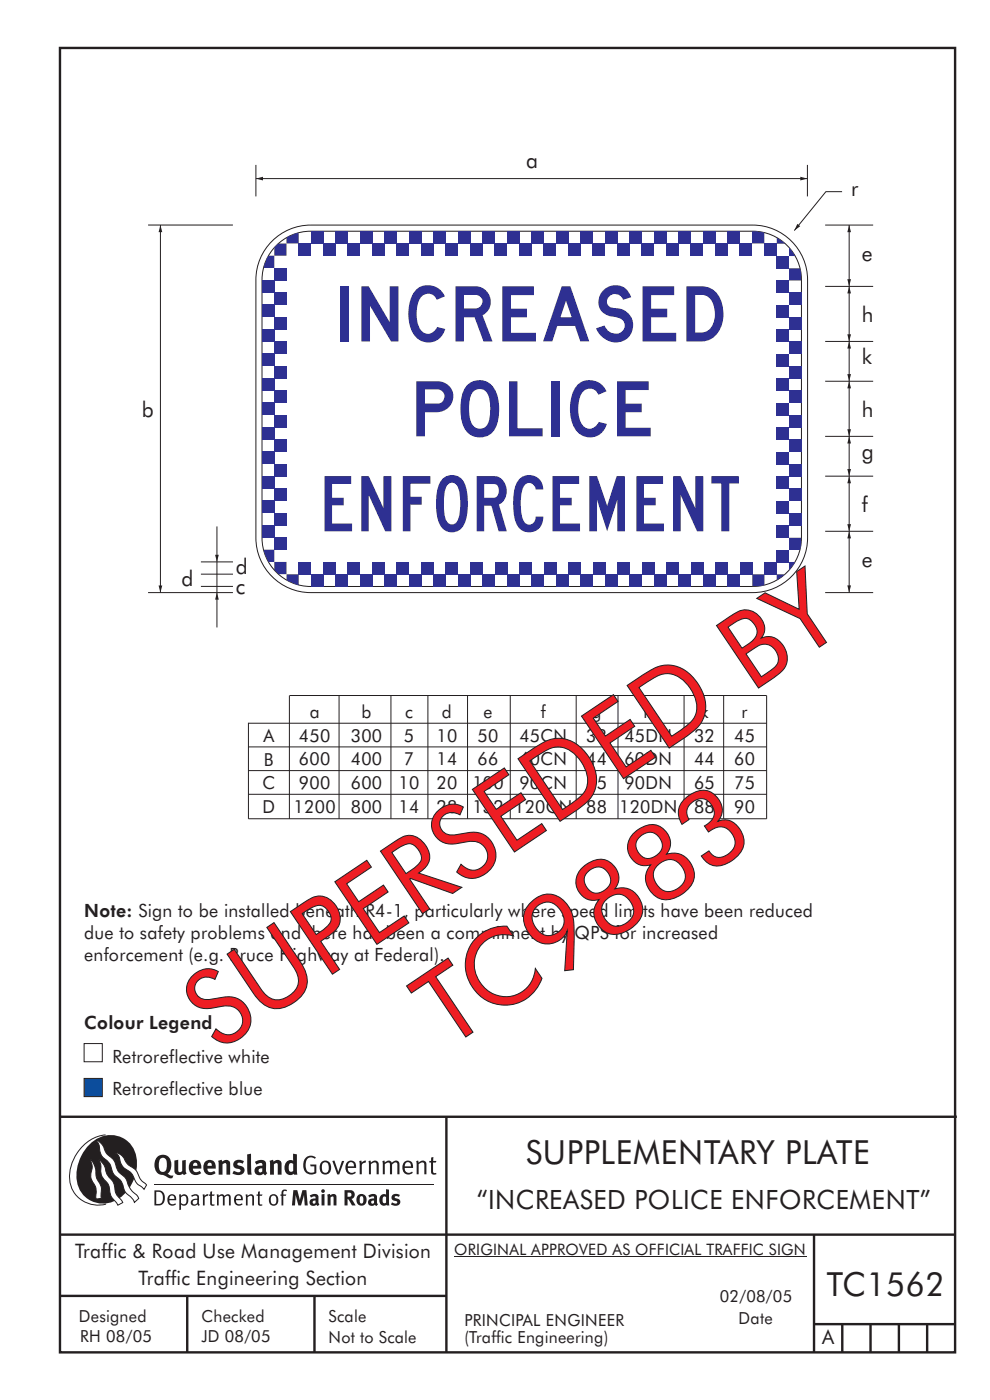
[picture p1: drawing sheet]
<svg xmlns="http://www.w3.org/2000/svg" width="210mm" height="297mm" viewBox="0 0 210 297" stroke-linecap="round" stroke-linejoin="round" font-family="sans-serif">
<g fill="none" stroke="#231f20" stroke-width=".51">
<path d="M12.7 10.2h190v276.9h-190zM12.7 237.1h190.3M94.7 237v50.1M12.7 262.1h190.1M12.7 275.1h82M39.7 275.1v12M66.7 275.1v12M172.7 262.1v25M172.7 281.1h30M178.7 281.1v6M184.7 281.1v6M190.7 281.1v6"/>
<path d="M196.7 281.1v6"/>
</g>
<path d="M96.3 266.8h74.8" fill="none" stroke="#231f20" stroke-width=".21"/>
<path d="M17.8 221.5h3.9v3.9h-3.9z" fill-rule="evenodd" fill="#fff" stroke="#231f20" stroke-width=".21"/>
<g fill="#231f20">
<path d="M65 245.7a1.61 1.61 0 0 1 2 0l-.2 .3a1.17 1.17 0 0 0-1.4-.2 1.17 1.17 0 0 0-.5 1.3 1.42 1.42 0 0 0 1.2 1.8l.6-.1v-1.2h-.8l-.1-.4h1.3v1.8a1.82 1.82 0 0 1-2.1 0 1.82 1.82 0 0 1-.6-2.1l.2-.7z" fill-rule="evenodd"/>
<path d="M68.3 246.6a1.77 1.77 0 0 0 .3 2.7 1.39 1.39 0 0 0 1.4-.5 1.39 1.39 0 0 0 .2-1.5 1.19 1.19 0 0 0-1.9-.7zM68.6 246.9a.83 .83 0 0 1 1 0 .83 .83 0 0 1 .2 1 .75 .75 0 0 1-.6 1 .75 .75 0 0 1-.9-.8l.1-.9z" fill-rule="evenodd"/>
<path d="M70.5 246.4h.5l.8 2.4 .8-2.4h.4l-1 2.9h-.4z" fill-rule="evenodd"/>
<path d="M73.6 246.7a1.74 1.74 0 0 0 .5 2.6l1-.1 .4-.2-.2-.3a.89 .89 0 0 1-1 .2 .89 .89 0 0 1-.5-1h1.8a1.15 1.15 0 0 0-.5-1.4 1.15 1.15 0 0 0-1.5 .2zM74 246.9a.67 .67 0 0 1 .8-.1 .67 .67 0 0 1 .3 .8h-1.3z" fill-rule="evenodd"/>
<path d="M76.2 246.5l.5-.1v.4l.6-.4h.4l-.2 .5a.61 .61 0 0 0-.7 .6v1.8h-.5z" fill-rule="evenodd"/>
<path d="M78.2 246.5l.4-.1 .1 .4a.89 .89 0 0 1 .9-.4 .89 .89 0 0 1 .8 .7v2.2h-.5v-2.2l-.1-.2-.3-.2-.8 .4v2.2h-.4z" fill-rule="evenodd"/>
<path d="M81.1 246.5l.5-.1v.4a.83 .83 0 0 1 .8-.5 .83 .83 0 0 1 .7 .5 .86 .86 0 0 1 1-.4 .86 .86 0 0 1 .7 .7v2.2h-.5v-2.4a.5 .5 0 0 0-.8 .1l-.3 .2v2.1h-.5v-2.3l-.3-.2-.8 .3v2.2h-.4z" fill-rule="evenodd"/>
<path d="M85.7 246.7a1.74 1.74 0 0 0 .5 2.6l1-.1 .4-.2-.2-.3a.89 .89 0 0 1-1 .2 .89 .89 0 0 1-.5-1h1.7a1.15 1.15 0 0 0-.4-1.4 1.15 1.15 0 0 0-1.5 .2zM86.1 246.9a.67 .67 0 0 1 .8-.1 .67 .67 0 0 1 .3 .8h-1.3z" fill-rule="evenodd"/>
<path d="M88.3 246.5l.4-.1 .1 .4a.89 .89 0 0 1 1-.4 .89 .89 0 0 1 .7 .7v2.2h-.5v-2.2l-.1-.2-.3-.2-.8 .4v2.2h-.4z" fill-rule="evenodd"/>
<path d="M91.5 245.7l.5-.1-.1 .8h.7l-.1 .4h-.6v2l.1 .2h.5l.1 .2a.71 .71 0 0 1-1.1-.5v-1.9h-.4v-.4h.4z" fill-rule="evenodd"/>
<path d="M37 246.4l.8-.2v2a.46 .46 0 0 0 .2 .6 .46 .46 0 0 0 .7-.3v-2.1l.7-.2v2.3l.2 .6-.6 .3-.2-.3a1.03 1.03 0 0 1-1.2 .3 1.03 1.03 0 0 1-.6-1.1z" fill-rule="evenodd"/>
<path d="M40.5 246.6a1.64 1.64 0 0 0-.1 2.3 1.64 1.64 0 0 0 2.3 .1l-.3-.5a.78 .78 0 0 1-.9 .3 .78 .78 0 0 1-.6-.7h1.8a1.37 1.37 0 0 0-.5-1.7 1.37 1.37 0 0 0-1.7 .2zM41.1 247a.48 .48 0 0 1 .6-.1 .48 .48 0 0 1 .2 .6h-.9z" fill-rule="evenodd"/>
<path d="M43.5 246.6a1.65 1.65 0 0 0-.2 2 1.65 1.65 0 0 0 1.9 .7l.6-.3-.4-.5a.78 .78 0 0 1-.9 .4 .78 .78 0 0 1-.5-.8h1.8a1.37 1.37 0 0 0-.6-1.7 1.37 1.37 0 0 0-1.7 .2zM44.1 247a.48 .48 0 0 1 .7-.1 .48 .48 0 0 1 .1 .6h-.9z" fill-rule="evenodd"/>
<path d="M46.3 246.4l.7-.2 .1 .4a.95 .95 0 0 1 1.1-.4 .95 .95 0 0 1 .6 .9v2.3h-.7l-.1-2.3-.2-.2-.6 .3v2.2h-.8z" fill-rule="evenodd"/>
<path d="M49.7 246.6a1.73 1.73 0 0 1 2.1-.1l-.3 .5-.5-.2a.42 .42 0 0 0-.6 .3l.1 .2a1.23 1.23 0 0 1 1.4 1.1 1.47 1.47 0 0 1-2.3 .8l-.3-.1 .3-.6 .8 .3a.47 .47 0 0 0 .7-.3 .87 .87 0 0 0-1.1-.5l-.4-.2-.1-.4z" fill-rule="evenodd"/>
<path d="M54.1 246.6l.3 .6 .3-.2a.62 .62 0 0 1 .9 0l.1 .4a1.21 1.21 0 0 0-1.3 .4 1.21 1.21 0 0 0-.2 1.3 1.19 1.19 0 0 0 1.7 0l.4 .4 .4-.5-.2-.3v-1.4a.96 .96 0 0 0-1.4-1.1zM55 248.1l.7-.1v.7a.43 .43 0 0 1-.7 .1 .43 .43 0 0 1 0-.7z" fill-rule="evenodd"/>
<path d="M57.2 246.4l.7-.2 .1 .4a.95 .95 0 0 1 1.1-.4 .95 .95 0 0 1 .6 .9v2.3h-.8v-2.3l-.2-.2-.6 .3v2.2h-.8z" fill-rule="evenodd"/>
<path d="M62.2 244.9v1.5a1.29 1.29 0 0 0-1.4 .1 1.29 1.29 0 0 0-.4 1.4 1.24 1.24 0 0 0 .5 1.3 1.24 1.24 0 0 0 1.4 0l.1 .2h.7l-.1-4.4zM61.5 246.9h.4l.3 .2v1.4l-.2 .2a.48 .48 0 0 1-.7-.4 1.52 1.52 0 0 1 .2-1.4z" fill-rule="evenodd"/>
<path d="M52.4 245.1l.8-.2 .2 4.5h-.8v-.2z" fill-rule="evenodd"/>
</g>
<path d="M22.4 240.9a9 9 0 0 0-7.3 10.9 6.2 6.2 0 0 0 7.4 3.8M32.8 251.5h59.4" fill="none" stroke="#231f20" stroke-width=".21"/>
<path d="M19.1 242.8a5.7 5.7 0 0 1 6.6-1.4 5.7 5.7 0 0 1 3.4 5.7 8.6 8.6 0 0 1-6.3 8.3 5.7 5.7 0 0 1-6.5-7 9.9 9.9 0 0 1 2.8-5.6z" fill-rule="evenodd" fill="#231f20"/>
<path d="M24.5 244.6a3.1 3.1 0 0 1 2.3 2.1l.8 .8a3.2 3.2 0 0 1 1.9 2.3l.4 .7 1.2 1-.5 1-.3-.3a3.5 3.5 0 0 1-1.8-2.1 3.8 3.8 0 0 0-2.2-2.2 3.5 3.5 0 0 1-1-2.2zM20.5 242a3.4 3.4 0 0 1 1.9 2.4l.7 .9a3.7 3.7 0 0 1 1.8 2.9l.7 .9a3.5 3.5 0 0 1 1.7 2.6 6.3 6.3 0 0 0 1.9 2.2l.2 .5-.9 .8a6.1 6.1 0 0 0-1.9-2.2l-.3-.7a3.6 3.6 0 0 0-2-2.8l-.5-1a3.6 3.6 0 0 0-2-2.8 3.7 3.7 0 0 1-.7-2.4zM21 246.2a3.4 3.4 0 0 1 1.6 2.7l.5 1a3.8 3.8 0 0 1 1.4 3.1l.3 .7 1.2 1.6-1 .5-.5-.8a3.2 3.2 0 0 1-1.3-2.7 4.3 4.3 0 0 0-1.4-2.3 4.7 4.7 0 0 1-.4-2.9zM19.3 246.2a5.1 5.1 0 0 1 1.1 3.7l.3 .6a3.1 3.1 0 0 1 .7 3l.1 .9-1.1 .1-.1-.8a3.5 3.5 0 0 0-.8-3.2 3.6 3.6 0 0 1 .1-2.5z" fill-rule="evenodd" fill="#fff" stroke="#231f20" stroke-width=".21"/>
<g fill="#231f20">
<path d="M33.4 245.6a2.51 2.51 0 0 0 .4 3.7l.8 .1a2.78 2.78 0 0 0 2 .7l.2-.6h-.5l-.8-.3a2.56 2.56 0 0 0 0-3.8 1.83 1.83 0 0 0-2.1 .2zM34.1 245.9a.87 .87 0 0 1 1 0 .87 .87 0 0 1 .3 1v.4a1.17 1.17 0 0 1-.8 1.5l-.4-.1a2.38 2.38 0 0 1-.1-2.8z" fill-rule="evenodd"/>
<path d="M33.2 253v2.6a1.12 1.12 0 0 0 1.1-.3 1.12 1.12 0 0 0 .3-1.2l-.1-.5-.4-.5zM32.8 252.7h1.1a1.67 1.67 0 0 1 1.1 1.6 1.67 1.67 0 0 1-1.2 1.6h-1zM36.1 254l-.2 .5h1.1a.55 .55 0 0 0-.2-.6 .55 .55 0 0 0-.7 .1zM35.8 253.8a.95 .95 0 0 1 1.2-.1 .95 .95 0 0 1 .4 1.1h-1.5a.72 .72 0 0 0 .4 .8 .72 .72 0 0 0 .9-.2l.1 .2a1.15 1.15 0 0 1-1.5 .1 1.15 1.15 0 0 1-.2-1.5zM38.4 254.2v1.1a.7 .7 0 0 0 1 .2 .7 .7 0 0 0 .2-.9 .61 .61 0 0 0-.4-.8 .61 .61 0 0 0-.8 .4zM38 253.6l.4-.1v.3a.95 .95 0 0 1 1.2-.1 .95 .95 0 0 1 .4 1.2 .92 .92 0 0 1-.5 .9 .92 .92 0 0 1-1.1-.1v1.1l-.4 .1zM41 254.9a.5 .5 0 0 0 .2 .8 .5 .5 0 0 0 .6-.4l.1-.6zM40.6 253.8a1 1 0 0 1 1.6 .3v1.4l.2 .2-.2 .3-.3-.4a.78 .78 0 0 1-1.4 0 .78 .78 0 0 1 .8-1.1l.6-.1a.58 .58 0 0 0-.4-.6 .58 .58 0 0 0-.7 .2zM43 253.6l.3-.1 .1 .4 .3-.3 .5-.1-.2 .4a.52 .52 0 0 0-.6 .5v1.5h-.3zM44.6 253l.4-.1v.7h.6l-.2 .2h-.4v1.5a.35 .35 0 0 0 .5 .3v.3a.57 .57 0 0 1-.6 0 .57 .57 0 0 1-.3-.5v-1.6h-.3v-.2h.3zM46 253.6l.3-.1 .1 .3 .2-.1a.64 .64 0 0 1 1 .2 .7 .7 0 0 1 .8-.4 .7 .7 0 0 1 .6 .6v1.8h-.4v-1.7l-.3-.4-.6 .4v1.7h-.4v-1.7a.38 .38 0 0 0-.3-.4 .38 .38 0 0 0-.4 .2l-.2 .1v1.8h-.4zM50.2 254l-.1 .5h1a.55 .55 0 0 0-.2-.6 .55 .55 0 0 0-.7 .1zM49.9 253.8a.95 .95 0 0 1 1.2-.1 .95 .95 0 0 1 .4 1.1h-1.4a.72 .72 0 0 0 .4 .8 .72 .72 0 0 0 .8-.2l.2 .2a1.15 1.15 0 0 1-1.5 .1 1.15 1.15 0 0 1-.3-1.5zM52.1 253.6l.3-.1 .1 .4a.72 .72 0 0 1 .8-.4 .72 .72 0 0 1 .6 .6v1.8h-.4v-1.6a.45 .45 0 0 0-.3-.5 .45 .45 0 0 0-.5 .2l-.2 .1v1.8h-.3zM54.8 253l.4-.1-.1 .7h.6l-.1 .2h-.5v1.5a.35 .35 0 0 0 .5 .3l.1 .3a.57 .57 0 0 1-.6 0 .57 .57 0 0 1-.4-.5v-1.6h-.3v-.2h.3zM57.6 253.9l-.2 .7a.65 .65 0 0 0 .3 .9 .65 .65 0 0 0 .9-.2v-.1a.93 .93 0 0 0-.7-1.4zM57.3 253.8a1.12 1.12 0 0 1 1.5 0 1.12 1.12 0 0 1 .2 1.5 1.01 1.01 0 0 1-1.3 .6 1.01 1.01 0 0 1-.7-1.2zM59.9 252.7l.5-.2 .5 .1-.1 .3-.4-.1-.3 .2v.6h.7l-.2 .2h-.5v2.1h-.4v-2.1h-.2v-.2h.2zM62.2 252.6l-.3 3.3h.7l.1-2.3 .6 2.3h.6l.6-2.3 .2 2.3h.6l-.3-3.3h-.8l-.6 2.2-.5-2.2zM65.7 253.8l.3 .4a.51 .51 0 0 1 .5-.3 .51 .51 0 0 1 .5 .4v.1a.88 .88 0 0 0-1.2 .3 .88 .88 0 0 0 .2 1.2 .9 .9 0 0 0 1.1-.2l.4 .3 .3-.4-.2-.3v-1a.87 .87 0 0 0-.5-.9 .87 .87 0 0 0-1 .2zM66.5 254.9l.5-.1-.1 .5-.1 .2h-.3l-.1-.2zM68.2 253.5v2.4h.7v-2.5zM68.2 252.8a.39 .39 0 0 0 .7 0 .39 .39 0 0 0-.7 0zM69.4 253.6l.1 2.3h.6v-1.7a.33 .33 0 0 1 .4-.2 .33 .33 0 0 1 .3 .3v1.6h.6v-1.8a.75 .75 0 0 0-.5-.6 .75 .75 0 0 0-.8 .2l-.1-.3zM73.1 252.6v3.3h.6v-1.4l.3 .3 .7 1.1h.8l-1-1.4a.94 .94 0 0 0 .8-1 .94 .94 0 0 0-1-.9zM73.7 253.2a.51 .51 0 0 1 .8 .1 .51 .51 0 0 1-.2 .7h-.6zM75.9 253.8a1.19 1.19 0 0 0 0 1.7 1.19 1.19 0 0 0 1.7 0 1.19 1.19 0 0 0-.1-1.6 1.19 1.19 0 0 0-1.6-.1zM76.5 254l.2-.1a.99 .99 0 0 1 0 1.6 1.06 1.06 0 0 1-.2-1.5zM78.1 253.8l.3 .4a.51 .51 0 0 1 .5-.3 .51 .51 0 0 1 .5 .4v.1a.88 .88 0 0 0-1.1 .3 .88 .88 0 0 0 .2 1.2 .9 .9 0 0 0 1-.2l.4 .3 .3-.4-.2-.3v-1a.87 .87 0 0 0-.5-.9 .87 .87 0 0 0-1 .2zM78.9 254.9l.5-.1v.5l-.2 .2h-.3l-.1-.2zM81.9 252.4v1.2a1.2 1.2 0 0 0-1.3 .6 1.2 1.2 0 0 0 .1 1.4l.6 .3 .7-.2 .1 .2h.5l-.1-3.4zM81.4 254l.5 .1v1.2a.46 .46 0 0 1-.6 0 .46 .46 0 0 1-.1-.6zM83.3 253.6a.79 .79 0 0 0-.1 1 .79 .79 0 0 0 .9 .4 .33 .33 0 0 1 .1 .5 .33 .33 0 0 1-.5-.1l-.5-.2-.2 .5a1.15 1.15 0 0 0 1.2 .3 1.15 1.15 0 0 0 .7-1 1.49 1.49 0 0 0-1.1-.8 .4 .4 0 0 1 .2-.3 .4 .4 0 0 1 .5 .1l.1 .1 .2-.5a1.47 1.47 0 0 0-1.5 0z" fill-rule="evenodd"/>
</g>
<path d="M17.8 228.9h3.9v3.9h-3.9z" fill-rule="evenodd" fill="#0a4fa2" stroke="#231f20" stroke-width=".21"/>
<g fill="none" stroke="#231f20" stroke-width=".21">
<path d="M57.7 51.2a11.6 11.6 0 0 1 8.2-3.4h93.8a11.7 11.7 0 0 1 11.7 11.6v54.8a11.7 11.7 0 0 1-11.7 11.6h-93.8a11.7 11.7 0 0 1-11.6-11.6v-54.8a11.6 11.6 0 0 1 3.4-8.2zM58.2 52.6a10.3 10.3 0 0 1 7.7-3.5h93.8a10.4 10.4 0 0 1 10.4 10.3v54.8a10.4 10.4 0 0 1-10.4 10.3h-93.8a10.4 10.4 0 0 1-10.3-10.3v-54.8a10.3 10.3 0 0 1 2.6-6.8zM175.1 112.8h10.2M180.2 112.8v13M175.1 125.8h10.2M52.7 153.5h110M52.7 158.5h110M52.7 153.4v20.4M61.4 147.7v26.1M61.4 147.6h101.3M71.9 147.7v26.1M83 147.7v26.1"/>
<path d="M90.8 147.7v26.1M99.2 147.7v26.1M108.3 147.7v26.1M122.3 147.7v26.1M131.1 147.7v26.1M145.1 147.7v26.1M153.5 147.7v26.1M162.7 147.7v26.1M52.7 163.6h110M52.7 168.6h110M52.7 173.8h110"/>
</g>
<g fill="#231f20">
<path d="M180.2 112.8l.4 1.5h-.8z"/>
<path d="M179.8 124.3h.8l-.4 1.5z"/>
</g>
<path d="M54.3 35v6.7M54.3 37.9h117M171.3 35v6.7" fill="none" stroke="#231f20" stroke-width=".21"/>
<g fill="#231f20">
<path d="M54.3 37.9l1.5-.4v.8z"/>
<path d="M169.8 37.5l1.5 .4-1.5 .4z"/>
</g>
<path d="M178.7 40.7h-3.5l-6.7 8.2" fill="none" stroke="#231f20" stroke-width=".21"/>
<path d="M169.2 47.5l.6 .5-1.3 .9z" fill="#231f20"/>
<g fill="#2e3092">
<path d="M55.6 59.5h2.6v2.6h-2.6z" fill-rule="evenodd"/>
<path d="M58.2 56.9h2.6v2.6h-2.6z" fill-rule="evenodd"/>
<path d="M58.2 72.5h2.6v2.6h-2.6z" fill-rule="evenodd"/>
<path d="M58.2 67.3h2.6v2.6h-2.6z" fill-rule="evenodd"/>
<path d="M58.2 62.1h2.6v2.6h-2.6z" fill-rule="evenodd"/>
<path d="M55.6 69.9h2.6v2.6h-2.6z" fill-rule="evenodd"/>
<path d="M55.6 64.7h2.6v2.6h-2.6z" fill-rule="evenodd"/>
<path d="M55.6 75.1h2.6v2.6h-2.6z" fill-rule="evenodd"/>
<path d="M55.6 80.3h2.6v2.6h-2.6z" fill-rule="evenodd"/>
<path d="M55.6 85.5h2.6v2.6h-2.6z" fill-rule="evenodd"/>
<path d="M58.2 77.7h2.6v2.6h-2.6z" fill-rule="evenodd"/>
<path d="M58.2 82.9h2.6v2.6h-2.6z" fill-rule="evenodd"/>
<path d="M58.2 98.5h2.6v2.6h-2.6z" fill-rule="evenodd"/>
<path d="M58.2 93.3h2.6v2.6h-2.6z" fill-rule="evenodd"/>
<path d="M58.2 88.1h2.6v2.6h-2.6z" fill-rule="evenodd"/>
<path d="M55.6 95.9h2.6v2.6h-2.6z" fill-rule="evenodd"/>
<path d="M55.6 90.7h2.6v2.6h-2.6z" fill-rule="evenodd"/>
<path d="M55.6 101.1h2.6v2.6h-2.6z" fill-rule="evenodd"/>
<path d="M55.6 106.3h2.6v2.6h-2.6z" fill-rule="evenodd"/>
<path d="M55.6 111.5h2.6v2.6h-2.6z" fill-rule="evenodd"/>
<path d="M58.2 103.7h2.6v2.6h-2.6z" fill-rule="evenodd"/>
<path d="M58.2 108.9h2.6v2.6h-2.6z" fill-rule="evenodd"/>
<path d="M58.2 114.1h2.6v2.6h-2.6z" fill-rule="evenodd"/>
<path d="M164.8 116.7h2.6v2.6h-2.6z" fill-rule="evenodd"/>
<path d="M167.4 108.9h2.6v2.6h-2.6z" fill-rule="evenodd"/>
<path d="M164.8 111.5h2.6v2.6h-2.6z" fill-rule="evenodd"/>
<path d="M167.4 103.7h2.6v2.6h-2.6z" fill-rule="evenodd"/>
<path d="M164.8 106.3h2.6v2.6h-2.6z" fill-rule="evenodd"/>
<path d="M167.4 98.5h2.6v2.6h-2.6z" fill-rule="evenodd"/>
<path d="M164.8 101.1h2.6v2.6h-2.6z" fill-rule="evenodd"/>
<path d="M164.8 80.3h2.6v2.6h-2.6z" fill-rule="evenodd"/>
<path d="M167.4 77.7h2.6v2.6h-2.6z" fill-rule="evenodd"/>
<path d="M164.8 85.5h2.6v2.6h-2.6z" fill-rule="evenodd"/>
<path d="M167.4 82.9h2.6v2.6h-2.6z" fill-rule="evenodd"/>
<path d="M164.8 90.7h2.6v2.6h-2.6z" fill-rule="evenodd"/>
<path d="M167.4 88.1h2.6v2.6h-2.6z" fill-rule="evenodd"/>
<path d="M164.8 95.9h2.6v2.6h-2.6z" fill-rule="evenodd"/>
<path d="M167.4 93.3h2.6v2.6h-2.6z" fill-rule="evenodd"/>
<path d="M164.8 59.5h2.6v2.6h-2.6z" fill-rule="evenodd"/>
<path d="M164.8 64.7h2.6v2.6h-2.6z" fill-rule="evenodd"/>
<path d="M167.4 62.1h2.6v2.6h-2.6z" fill-rule="evenodd"/>
<path d="M164.8 69.9h2.6v2.6h-2.6z" fill-rule="evenodd"/>
<path d="M167.4 67.3h2.6v2.6h-2.6z" fill-rule="evenodd"/>
<path d="M164.8 75.1h2.6v2.6h-2.6z" fill-rule="evenodd"/>
<path d="M167.4 72.5h2.6v2.6h-2.6z" fill-rule="evenodd"/>
<path d="M164.8 54.3h2.6v2.6h-2.6z" fill-rule="evenodd"/>
<path d="M66 49.1h2.6v2.6h-2.6z" fill-rule="evenodd"/>
<path d="M63.4 51.7h2.6v2.6h-2.6z" fill-rule="evenodd"/>
<path d="M68.6 51.7h2.6v2.6h-2.6z" fill-rule="evenodd"/>
<path d="M71.2 49.1h2.6v2.6h-2.6z" fill-rule="evenodd"/>
<path d="M79 51.7h2.6v2.6h-2.6z" fill-rule="evenodd"/>
<path d="M73.8 51.7h2.6v2.6h-2.6z" fill-rule="evenodd"/>
<path d="M76.4 49.1h2.6v2.6h-2.6z" fill-rule="evenodd"/>
<path d="M81.6 49.1h2.6v2.6h-2.6z" fill-rule="evenodd"/>
<path d="M84.2 51.7h2.6v2.6h-2.6z" fill-rule="evenodd"/>
<path d="M92 49.1h2.6v2.6h-2.6z" fill-rule="evenodd"/>
<path d="M97.2 49.1h2.6v2.6h-2.6z" fill-rule="evenodd"/>
<path d="M94.6 51.7h2.6v2.6h-2.6z" fill-rule="evenodd"/>
<path d="M89.4 51.7h2.6v2.6h-2.6z" fill-rule="evenodd"/>
<path d="M86.8 49.1h2.6v2.6h-2.6z" fill-rule="evenodd"/>
<path d="M115.4 51.7h2.6v2.6h-2.6z" fill-rule="evenodd"/>
<path d="M112.8 49.1h2.6v2.6h-2.6z" fill-rule="evenodd"/>
<path d="M105 51.7h2.6v2.6h-2.6z" fill-rule="evenodd"/>
<path d="M99.8 51.7h2.6v2.6h-2.6z" fill-rule="evenodd"/>
<path d="M102.4 49.1h2.6v2.6h-2.6z" fill-rule="evenodd"/>
<path d="M107.6 49.1h2.6v2.6h-2.6z" fill-rule="evenodd"/>
<path d="M110.2 51.7h2.6v2.6h-2.6z" fill-rule="evenodd"/>
<path d="M118 49.1h2.6v2.6h-2.6z" fill-rule="evenodd"/>
<path d="M120.6 51.7h2.6v2.6h-2.6z" fill-rule="evenodd"/>
<path d="M128.4 49.1h2.6v2.6h-2.6z" fill-rule="evenodd"/>
<path d="M133.6 49.1h2.6v2.6h-2.6z" fill-rule="evenodd"/>
<path d="M131 51.7h2.6v2.6h-2.6z" fill-rule="evenodd"/>
<path d="M125.8 51.7h2.6v2.6h-2.6z" fill-rule="evenodd"/>
<path d="M123.2 49.1h2.6v2.6h-2.6z" fill-rule="evenodd"/>
<path d="M136.2 51.7h2.6v2.6h-2.6z" fill-rule="evenodd"/>
<path d="M138.8 49.1h2.6v2.6h-2.6z" fill-rule="evenodd"/>
<path d="M146.6 51.7h2.6v2.6h-2.6z" fill-rule="evenodd"/>
<path d="M151.8 51.7h2.6v2.6h-2.6z" fill-rule="evenodd"/>
<path d="M149.2 49.1h2.6v2.6h-2.6z" fill-rule="evenodd"/>
<path d="M144 49.1h2.6v2.6h-2.6z" fill-rule="evenodd"/>
<path d="M141.4 51.7h2.6v2.6h-2.6z" fill-rule="evenodd"/>
<path d="M154.4 49.1h2.6v2.6h-2.6z" fill-rule="evenodd"/>
<path d="M157 51.7h2.6v2.6h-2.6z" fill-rule="evenodd"/>
<path d="M162.2 51.7h2.6v2.6h-2.6z" fill-rule="evenodd"/>
<path d="M66 121.9h2.6v2.6h-2.6z" fill-rule="evenodd"/>
<path d="M63.4 119.3h2.6v2.6h-2.6z" fill-rule="evenodd"/>
<path d="M71.2 121.9h2.6v2.6h-2.6z" fill-rule="evenodd"/>
<path d="M68.6 119.3h2.6v2.6h-2.6z" fill-rule="evenodd"/>
<path d="M79 119.3h2.6v2.6h-2.6z" fill-rule="evenodd"/>
<path d="M73.8 119.3h2.6v2.6h-2.6z" fill-rule="evenodd"/>
<path d="M76.4 121.9h2.6v2.6h-2.6z" fill-rule="evenodd"/>
<path d="M84.2 119.3h2.6v2.6h-2.6z" fill-rule="evenodd"/>
<path d="M81.6 121.9h2.6v2.6h-2.6z" fill-rule="evenodd"/>
<path d="M92 121.9h2.6v2.6h-2.6z" fill-rule="evenodd"/>
<path d="M97.2 121.9h2.6v2.6h-2.6z" fill-rule="evenodd"/>
<path d="M94.6 119.3h2.6v2.6h-2.6z" fill-rule="evenodd"/>
<path d="M86.8 121.9h2.6v2.6h-2.6z" fill-rule="evenodd"/>
<path d="M89.4 119.3h2.6v2.6h-2.6z" fill-rule="evenodd"/>
<path d="M118 121.9h2.6v2.6h-2.6z" fill-rule="evenodd"/>
<path d="M112.8 121.9h2.6v2.6h-2.6z" fill-rule="evenodd"/>
<path d="M115.4 119.3h2.6v2.6h-2.6z" fill-rule="evenodd"/>
<path d="M105 119.3h2.6v2.6h-2.6z" fill-rule="evenodd"/>
<path d="M99.8 119.3h2.6v2.6h-2.6z" fill-rule="evenodd"/>
<path d="M102.4 121.9h2.6v2.6h-2.6z" fill-rule="evenodd"/>
<path d="M110.2 119.3h2.6v2.6h-2.6z" fill-rule="evenodd"/>
<path d="M107.6 121.9h2.6v2.6h-2.6z" fill-rule="evenodd"/>
<path d="M120.6 119.3h2.6v2.6h-2.6z" fill-rule="evenodd"/>
<path d="M125.8 119.3h2.6v2.6h-2.6z" fill-rule="evenodd"/>
<path d="M123.2 121.9h2.6v2.6h-2.6z" fill-rule="evenodd"/>
<path d="M133.6 121.9h2.6v2.6h-2.6z" fill-rule="evenodd"/>
<path d="M138.8 121.9h2.6v2.6h-2.6z" fill-rule="evenodd"/>
<path d="M136.2 119.3h2.6v2.6h-2.6z" fill-rule="evenodd"/>
<path d="M128.4 121.9h2.6v2.6h-2.6z" fill-rule="evenodd"/>
<path d="M131 119.3h2.6v2.6h-2.6z" fill-rule="evenodd"/>
<path d="M154.4 121.9h2.6v2.6h-2.6z" fill-rule="evenodd"/>
<path d="M157 119.3h2.6v2.6h-2.6z" fill-rule="evenodd"/>
<path d="M146.6 119.3h2.6v2.6h-2.6z" fill-rule="evenodd"/>
<path d="M141.4 119.3h2.6v2.6h-2.6z" fill-rule="evenodd"/>
<path d="M144 121.9h2.6v2.6h-2.6z" fill-rule="evenodd"/>
<path d="M151.8 119.3h2.6v2.6h-2.6z" fill-rule="evenodd"/>
<path d="M149.2 121.9h2.6v2.6h-2.6z" fill-rule="evenodd"/>
<path d="M162.2 119.3h2.6v2.6h-2.6z" fill-rule="evenodd"/>
<path d="M58.2 119.3h2.6v2.6h-1.7l-.5-.4-.4-.5z" fill-rule="evenodd"/>
<path d="M55.9 116.7h2.3v2.6h-1.2z" fill-rule="evenodd"/>
<path d="M60.8 121.9h2.6v2.3l-2.6-1.1z" fill-rule="evenodd"/>
<path d="M57 54.3h1.2v2.6h-2.3z" fill-rule="evenodd"/>
<path d="M58.6 52.1l.5-.4h1.7v2.6h-2.6v-1.7z" fill-rule="evenodd"/>
<path d="M60.8 50.5l2.6-1.1v2.3h-2.6z" fill-rule="evenodd"/>
<path d="M167.4 56.9h2.4l.2 2.6h-2.6z" fill-rule="evenodd"/>
<path d="M167.4 52.5l1.3 1.8h-1.3z" fill-rule="evenodd"/>
<path d="M164.8 50.4l1.8 1.3h-1.8z" fill-rule="evenodd"/>
<path d="M159.6 49.1l2.6 .3v2.3h-2.6z" fill-rule="evenodd"/>
<path d="M167.4 114.1h2.6l-.3 2.6h-2.3z" fill-rule="evenodd"/>
<path d="M167.4 119.3h1.3l-1.3 1.8z" fill-rule="evenodd"/>
<path d="M164.8 121.9h1.8l-1.8 1.2z" fill-rule="evenodd"/>
<path d="M159.6 121.9h2.6v2.3l-2.6 .3z" fill-rule="evenodd"/>
</g>
<path d="M180.2 101.1v11.7" fill="none" stroke="#231f20" stroke-width=".21"/>
<g fill="#231f20">
<path d="M180.2 101.1l.4 1.5h-.8z"/>
<path d="M179.8 111.3h.8l-.4 1.5z"/>
</g>
<path d="M175.1 47.8h10.2M180.2 47.8v13M175.1 60.8h10.2" fill="none" stroke="#231f20" stroke-width=".21"/>
<g fill="#231f20">
<path d="M180.2 47.8l.4 1.5h-.8z"/>
<path d="M179.8 59.3h.8l-.4 1.5z"/>
</g>
<path d="M175.1 72.5h10.2M180.2 60.8v11.7" fill="none" stroke="#231f20" stroke-width=".21"/>
<g fill="#231f20">
<path d="M180.2 60.8l.4 1.5h-.8z"/>
<path d="M179.8 71h.8l-.4 1.5z"/>
</g>
<path d="M180.2 92.6v8.5M175.1 101.1h10.2" fill="none" stroke="#231f20" stroke-width=".21"/>
<g fill="#231f20">
<path d="M180.2 92.6l.4 1.5h-.8z"/>
<path d="M179.8 99.6h.8l-.4 1.5z"/>
</g>
<path d="M175.1 92.6h10.2M180.2 80.9v11.7" fill="none" stroke="#231f20" stroke-width=".21"/>
<g fill="#231f20">
<path d="M180.2 80.9l.4 1.5h-.8z"/>
<path d="M179.8 91.1h.8l-.4 1.5z"/>
</g>
<path d="M180.2 72.5v8.4M175.1 80.9h10.2" fill="none" stroke="#231f20" stroke-width=".21"/>
<g fill="#231f20">
<path d="M180.2 72.5l.4 1.5h-.8z"/>
<path d="M179.8 79.4h.8l-.4 1.5z"/>
</g>
<path d="M46 125.8v7.4" fill="none" stroke="#231f20" stroke-width=".21"/>
<path d="M46 125.8l.4 1.5h-.8z" fill="#231f20"/>
<path d="M31.4 47.8h18M46 111.7v7.6M31.4 125.8h18M42.6 124.5h6.8" fill="none" stroke="#231f20" stroke-width=".21"/>
<path d="M45.6 117.8h.8l-.4 1.5z" fill="#231f20"/>
<path d="M34 47.8v78" fill="none" stroke="#231f20" stroke-width=".21"/>
<g fill="#231f20">
<path d="M34 47.8l.4 1.5h-.8z"/>
<path d="M33.6 124.3h.8l-.4 1.5z"/>
</g>
<path d="M42.6 119.3h6.8M46 119.3v6.5M42.6 121.9h6.8" fill="none" stroke="#231f20" stroke-width=".21"/>
<g font-size="22.4" fill="#ee1d23">
<text x="46" y="223.3" transform="rotate(-34 46 223.3)">SUPERSEDED BY</text>
<text x="95" y="222.7" transform="rotate(-34 95 222.7)">TC9883</text>
</g>
<g font-size="11.7" fill="#2e3092">
<text x="72.1" y="72.5">INCREASED</text>
<text x="88.3" y="92.6">POLICE</text>
<text x="68.9" y="112.8">ENFORCEMENT</text>
</g>
<g font-size="7.1" fill="#231f20">
<text x="111.6" y="247">SUPPLEMENTARY PLATE</text>
<text x="175.4" y="275.2">TC1562</text>
</g>
<text font-size="5.6" fill="#231f20" x="101.1" y="256.7">“INCREASED POLICE ENFORCEMENT”</text>
<g font-size="4.6" fill="#231f20">
<text x="111.7" y="35.7">a</text>
<text x="180.6" y="41.5">r</text>
<text x="182.9" y="55.3">e</text>
<text x="182.9" y="68.4">h</text>
<text x="182.9" y="77.3">k</text>
<text x="30.1" y="88.5">b</text>
<text x="182.9" y="88.5">h</text>
<text x="182.9" y="97.4">g</text>
<text x="182.9" y="108.7">f</text>
<text x="38.5" y="124.5">d</text>
<text x="50.1" y="121.9">d</text>
<text x="182.9" y="120.3">e</text>
<text x="50.1" y="126.1">c</text>
</g>
<g font-size="4.2" fill="#231f20">
<text x="15.9" y="267.1">Traffic &amp; Road Use Management Division</text>
<text x="29.4" y="272.7">Traffic Engineering Section</text>
<text x="174.4" y="285.4">A</text>
</g>
<g font-size="3.9" fill="#231f20">
<text x="17.8" y="194.7">Note: Sign to be installed beneath R4-1, particularly where speed limits have been reduced</text>
<text x="17.8" y="199.4">due to safety problems and there has been a commitment by QPS for increased</text>
<text x="17.8" y="204">enforcement (e.g. Bruce Highway at Federal).</text>
<text x="17.8" y="218.5">Colour Legend</text>
<text x="23.9" y="225.6">Retroreflective white</text>
<text x="23.9" y="232.4">Retroreflective blue</text>
</g>
<g font-size="3.8" fill="#231f20">
<text x="65.7" y="152.4">a</text>
<text x="76.7" y="152.4">b</text>
<text x="85.9" y="152.4">c</text>
<text x="93.8" y="152.4">d</text>
<text x="102.6" y="152.4">e</text>
<text x="114.8" y="152.4">f</text>
<text x="125.5" y="152.4">g</text>
<text x="136.5" y="152.4">h</text>
<text x="148.6" y="152.4">k</text>
<text x="157.4" y="152.4">r</text>
<text x="55.9" y="157.5">A</text>
<text x="63.4" y="157.4">450</text>
<text x="74.4" y="157.4">300</text>
<text x="85.7" y="157.4">5</text>
<text x="92.6" y="157.4">10</text>
<text x="101.3" y="157.4">50</text>
<text x="110.2" y="157.4">45CN</text>
<text x="124.4" y="157.4">33</text>
<text x="132.5" y="157.4">45DN</text>
<text x="147.3" y="157.4">32</text>
<text x="155.8" y="157.4">45</text>
<text x="55.7" y="167.6">C</text>
<text x="56" y="162.5">B</text>
<text x="63.4" y="167.5">900</text>
<text x="63.4" y="162.5">600</text>
<text x="74.4" y="167.5">600</text>
<text x="74.4" y="162.5">400</text>
<text x="84.6" y="167.5">10</text>
<text x="85.7" y="162.5">7</text>
<text x="92.6" y="167.5">20</text>
<text x="92.6" y="162.5">14</text>
<text x="100.2" y="167.5">100</text>
<text x="101.3" y="162.5">66</text>
<text x="110.2" y="167.5">90CN</text>
<text x="110.2" y="162.5">60CN</text>
<text x="124.4" y="162.5">44</text>
<text x="124.4" y="167.5">65</text>
<text x="132.5" y="162.5">60DN</text>
<text x="132.5" y="167.5">90DN</text>
<text x="147.3" y="162.5">44</text>
<text x="147.3" y="167.5">65</text>
<text x="155.8" y="162.5">60</text>
<text x="155.8" y="167.5">75</text>
<text x="55.7" y="172.6">D</text>
<text x="62.3" y="172.5">1200</text>
<text x="74.4" y="172.5">800</text>
<text x="84.6" y="172.5">14</text>
<text x="92.6" y="172.5">28</text>
<text x="100.2" y="172.5">132</text>
<text x="109.1" y="172.5">120CN</text>
<text x="124.4" y="172.5">88</text>
<text x="131.4" y="172.5">120DN</text>
<text x="147.3" y="172.5">88</text>
<text x="155.8" y="172.5">90</text>
</g>
<g font-size="3.5" fill="#231f20">
<text x="16.7" y="280.5">Designed</text>
<text x="42.7" y="280.5">Checked</text>
<text x="69.7" y="280.5">Scale</text>
<text x="98.6" y="281.4">PRINCIPAL ENGINEER</text>
<text x="152.7" y="276.3">02/08/05</text>
<text x="156.7" y="281.1">Date</text>
<text x="17" y="284.9">RH 08/05</text>
<text x="42.7" y="284.9">JD 08/05</text>
<text x="69.7" y="285.1">Not to Scale</text>
<text x="98.6" y="285.2">(Traffic Engineering)</text>
</g>
<text font-size="3.4" fill="#231f20" x="96.3" y="266.4">ORIGINAL APPROVED AS OFFICIAL TRAFFIC SIGN</text>
</svg>
